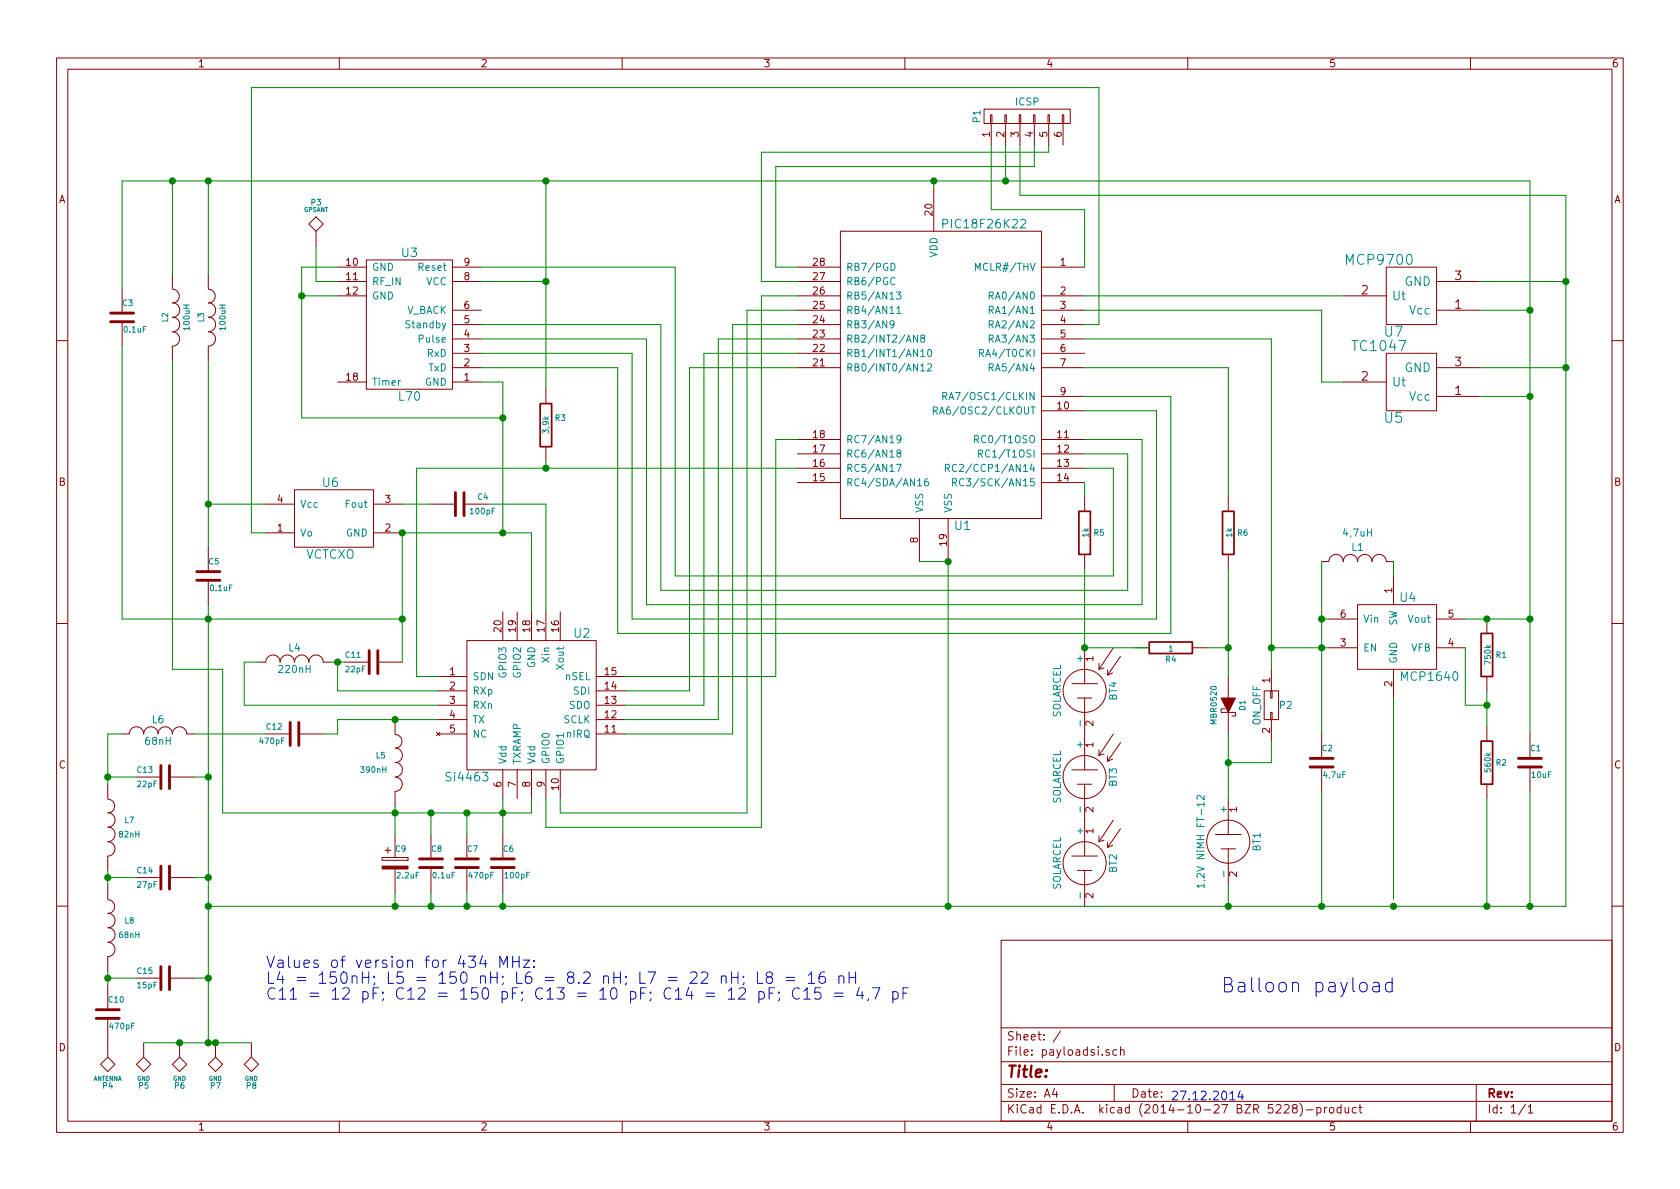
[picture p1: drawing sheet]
<svg xmlns="http://www.w3.org/2000/svg" width="297mm" height="210mm" viewBox="0 0 297 210" stroke-linecap="round" stroke-linejoin="round" font-family="sans-serif">
<g fill="none" stroke="#840000" stroke-width=".18">
<path d="M10 10.3h277v189.9h-277zM12 12.2h273v186.1h-273zM60 10.3v1.9M110 10.3v1.9M160 10.3v1.9M174 19.3h15.2v2.5h-15.2zM210 10.3v1.9M260 10.3v1.9M54.6 39.6l1.3-1.3 1.2 1.3-1.2 1.3zM165.1 33.3v7.6M175.1 20.3h.3v1.5h-.3zM175.3 21.8v3.8"/>
<path d="M177.7 20.3h.2v1.5h-.2zM177.8 21.8v3.8M180.2 20.3h.3v1.5h-.3zM180.3 21.8v3.8M182.8 20.3h.2v1.5h-.2zM182.9 21.8v3.8M185.3 20.3h.2v1.5h-.2zM185.4 21.8v3.8M187.8 20.3h.3v1.5h-.3zM188 21.8v3.8M21.6 51v4.4M21.6 56.9v4.3"/>
<path d="M30.5 48.5v2.5M30.5 56.1a1.3 1.3 0 0 1 1.3 1.3 1.3 1.3 0 0 1-1.3 1.3 1.27 1.27 0 0 1 1.3 1.2 1.27 1.27 0 0 1-1.3 1.3v2.5M30.5 53.5a1.3 1.3 0 0 1 1.3 1.3 1.3 1.3 0 0 1-1.3 1.3M30.5 51.1a1.22 1.22 0 0 1 1.2 1.3 1.22 1.22 0 0 1-1.2 1.2M36.8 48.5v2.5M36.9 56.1a1.3 1.3 0 0 1 1.2 1.3 1.3 1.3 0 0 1-1.2 1.3 1.27 1.27 0 0 1 1.2 1.2 1.27 1.27 0 0 1-1.2 1.3M36.9 53.5a1.3 1.3 0 0 1 1.2 1.3 1.3 1.3 0 0 1-1.2 1.3M36.9 51.1a1.22 1.22 0 0 1 1.1 1.3 1.22 1.22 0 0 1-1.1 1.2M55.9 40.9v2.5M59.7 49.8h5.1M59.7 47.2h5.1M59.7 52.3h5.1"/>
<path d="M64.8 46h15.2v22.8h-15.2zM80 59.9h5.1M80 57.4h5.1M80 54.9h5.1M80 49.8h5.1M80 47.2h5.1M141 59.9h7.6M141 57.4h7.6M141 54.9h7.6M141 49.8h7.6M141 47.2h7.6M141 52.3h7.6"/>
<path d="M148.6 40.9h35.5v50.8h-35.5zM184.1 59.9h7.7M184.1 57.4h7.7M184.1 54.9h7.7M184.1 47.2h7.7M184.1 52.3h7.7M237.5 52.3h7.6M245.1 47.2h8.9v10.2h-8.9zM254 54.9h7.6M254 49.8h7.6M10 60.2h2M36.8 61.2v2.5"/>
<path d="M59.7 67.6h5.1M80 67.6h5.1M80 65h5.1M80 62.5h5.1M96.5 68.8v2.6M96.5 79v2.5M141 65h7.6M141 62.5h7.6M141 77.7h7.6M184.1 65h7.7M184.1 62.5h7.7M184.1 70.1h7.7"/>
<path d="M184.1 72.6h7.7M184.1 77.7h7.7M237.5 67.6h7.6M245.1 62.5h8.9v10.1h-8.9zM254 65h7.6M254 70.1h7.6M285 60.2h2M36.8 96.8v4.3M47 94.2h5.1M47 89.1h5.1M52.1 86.6h13.9v10.2h-13.9zM66 94.2h5.1"/>
<path d="M66 89.1h5.1M76.2 89.1h4.3M82 89.1h4.4M141 80.3h7.6M141 82.8h7.6M141 85.3h7.6M162.6 91.7v7.6M167.6 91.7v7.6M184.1 80.3h7.7M184.1 82.8h7.7M184.1 85.3h7.7M191.8 87.9v2.5"/>
<path d="M191.8 98v2.6M217.2 87.9v2.5M217.2 98v2.6M233.7 99.3h1.2a1.27 1.27 0 0 1 1.3-1.3 1.27 1.27 0 0 1 1.3 1.3 1.27 1.27 0 0 1 1.3-1.3 1.27 1.27 0 0 1 1.2 1.3 1.27 1.27 0 0 1 1.3-1.3 1.27 1.27 0 0 1 1.3 1.3 1.27 1.27 0 0 1 1.2-1.3 1.27 1.27 0 0 1 1.3 1.3h1.3M10 110.3h2M36.8 102.6v4.3M45.7 117.1h1.3a1.27 1.27 0 0 1 1.3-1.3 1.27 1.27 0 0 1 1.2 1.3 1.27 1.27 0 0 1 1.3-1.3 1.27 1.27 0 0 1 1.3 1.3 1.27 1.27 0 0 1 1.2-1.3 1.27 1.27 0 0 1 1.3 1.3 1.27 1.27 0 0 1 1.3-1.3 1.27 1.27 0 0 1 1.2 1.3h1.3M61 117.1h4.3M66.8 117.1h4.3M77.5 119.6h5M82.5 113.3h22.9v22.8h-22.9zM88.9 108.2v5.1"/>
<path d="M91.4 108.2v5.1M94 108.2v5.1M96.5 108.2v5.1M99.1 108.2v5.1M105.4 119.6h5.1M191.8 114.5v6.4M195.2 118.1l-.9 .3M196.7 119l-.9 .4M196.8 114.5l-2.5 3.9v-1.1M198.1 116.1l-2.3 3.3v-.9M200.7 114.5h2.5M210.8 114.5h2.6"/>
<path d="M217.2 119.6v3.8M224.8 118.4v3.8M234.9 114.5h5.1M234.9 109.5h5.1M240 106.9h14v11.5h-14zM246.4 101.8v5.1M246.4 118.4v5M254 114.5h5.1M254 109.5h5.1M262.9 109.5v2.5M262.9 119.6v2.6M285 110.3h2"/>
<path d="M19 138.7v2.5M21.6 129.8h1.3a1.27 1.27 0 0 1 1.2-1.3 1.27 1.27 0 0 1 1.3 1.3 1.27 1.27 0 0 1 1.3-1.3 1.27 1.27 0 0 1 1.2 1.3 1.27 1.27 0 0 1 1.3-1.3 1.27 1.27 0 0 1 1.3 1.3 1.27 1.27 0 0 1 1.2-1.3 1.27 1.27 0 0 1 1.3 1.3h1.3M24.1 137.4h4.3M30 137.4h4.3M47 129.8h4.3M52.8 129.8h4.3M69.8 127.2v2.6M69.8 139.9v2.6M69.9 134.8a1.3 1.3 0 0 1 1.2 1.3 1.3 1.3 0 0 1-1.2 1.3 1.27 1.27 0 0 1 1.2 1.3 1.27 1.27 0 0 1-1.2 1.2M69.9 132.3a1.3 1.3 0 0 1 1.2 1.3 1.3 1.3 0 0 1-1.2 1.3M69.9 129.9a1.22 1.22 0 0 1 1.2 1.2 1.22 1.22 0 0 1-1.2 1.2M77.2 129.5l.6 .6"/>
<path d="M77.5 122.2h5M77.5 124.7h5M77.5 127.2h5M77.5 129.8h5M77.8 129.5l-.6 .6M88.9 136.1v5.1M91.4 136.1v5.1M94 136.1v5.1M96.5 136.1v5.1M99.1 136.1v5.1M105.4 122.2h5.1M105.4 124.7h5.1"/>
<path d="M105.4 127.2h5.1M105.4 129.8h5.1M189.5 136.1h4.6M189.5 120.9h4.6M190.5 138.7h2.5M190.5 123.4h2.5M191.8 123.4v12.7M191.8 138.7v12.7M195.2 133.3l-.9 .3M196.7 134.2l-.9 .4M196.8 129.8l-2.5 3.8v-1M198.1 131.3l-2.3 3.3v-.9"/>
<path d="M216.5 125.3h-.6v.7h2.5v.6h-.6M217.2 126v3.8M223.5 122.2h2.6v5h-2.6zM224.7 122.2h.2v1.2h-.2zM224.7 126h.2v1.2h-.2zM224.8 127.2v3.9M233.7 129.8v4.3M233.7 135.6v4.3M262.9 128.5v2.6M262.9 138.7v2.5M270.5 129.8v4.3M270.5 135.6v4.3"/>
<path d="M19 151.4v2.5M19 156.5v2.5M19.1 146.2a1.3 1.3 0 0 1 1.2 1.3 1.3 1.3 0 0 1-1.2 1.3 1.27 1.27 0 0 1 1.2 1.3 1.27 1.27 0 0 1-1.2 1.3M19.1 143.7a1.3 1.3 0 0 1 1.2 1.3 1.3 1.3 0 0 1-1.2 1.3M19.1 141.3a1.22 1.22 0 0 1 1.2 1.2 1.22 1.22 0 0 1-1.2 1.3M19.1 159.1a1.22 1.22 0 0 1 1.2 1.2 1.22 1.22 0 0 1-1.2 1.2M24.1 155.2h4.3M30 155.2h4.3M67.6 151.6v.5zM67.6 152.1h4.5zM67.6 151.6h4.5zM68.1 150.4h1z"/>
<path d="M68.6 149.9v1zM69.8 147.6v4M69.8 153.7v4M72.1 151.6v.5zM76.2 147.6v4.3M76.2 153.4v4.3M82.5 147.6v4.3M82.5 153.4v4.3M88.9 147.6v4.3M88.9 153.4v4.3M189.5 151.4h4.6M190.5 153.9h2.5"/>
<path d="M191.8 153.9v6.4M195.2 148.6l-.9 .2M196.7 149.5l-.9 .4M196.8 145l-2.5 3.8v-1M198.1 146.6l-2.3 3.3v-.9M214.9 147.6h4.6M215.9 150.1h2.5M217.2 141.2v6.4M217.2 150.1v6.4M10 160.2h2M19 169.2v2.5M19 174.2v4.4"/>
<path d="M19.1 164a1.3 1.3 0 0 1 1.2 1.3 1.3 1.3 0 0 1-1.2 1.3 1.27 1.27 0 0 1 1.2 1.3 1.27 1.27 0 0 1-1.2 1.3M19.1 161.5a1.3 1.3 0 0 1 1.2 1.3 1.3 1.3 0 0 1-1.2 1.3M24.1 173h4.3M30 173h4.3M177 166.3h108v32h-108zM285 160.2h2M17.8 188.2l1.2-1.3 1.3 1.3-1.3 1.3zM19 180.1v6.8M24.1 188.2l1.3-1.3 1.3 1.3-1.3 1.3zM25.4 184.4v2.5M30.5 188.2l1.2-1.3 1.3 1.3-1.3 1.3zM31.7 184.4v2.5"/>
<path d="M36.8 188.2l1.3-1.3 1.3 1.3-1.3 1.3zM38.1 184.4v2.5M43.2 188.2l1.2-1.3 1.3 1.3-1.3 1.3zM44.4 184.4v2.5M60 198.3v1.9M110 198.3v1.9M160 198.3v1.9M177 194.8h108M177 191.8h108M177 187.8h108M177 181.8h108M186.4 192.5l-.3 1h.9"/>
<path d="M186.8 193v1M187.5 182.3l-1.3 2M196.1 185.7a.37 .37 0 0 0-.6 .1l.1 .2 .5 .2 .1 .1-.2 .3-.5-.1M197 191.8v3M197.5 185.7l-.5-.1-.3 .3 .1 .6 .2 .1 .5-.1M198.1 185.7l.2-.1 .4 .1 .1 .9M198.1 185.1v1.5M210 198.3v1.9M227.1 195.5l.2-.2h.4l.2 .5-.9 1h.9M228.8 196l-.3-.3 .1-.2 .2-.2 .4 .1 .2 .2-.1 .2-.6 .2a.48 .48 0 0 0-.1 .7l.2 .1 .5-.1a.48 .48 0 0 0-.2-.7M229.8 195.1a1.71 1.71 0 0 1 0 2.3M231 196.3h1.1"/>
<path d="M232.8 195.9l.5-.1 .3 .3-.2 .6h-.6M232.8 195.8v1.5M234.2 195.8v1M234.6 195.8l-.4 .3M235.1 196l.2-.2 .5 .2v.5l-.1 .2-.4 .1-.2-.1zM237.1 195.9l-.4-.1-.3 .3 .1 .6 .2 .1 .4-.1M237.1 195.3v1.5M237.8 195.8l.1 .9 .4 .1 .2-.1M238.5 195.8v1M239.8 195.9l-.4-.1-.3 .3 .1 .6 .2 .1 .4-.1M240.3 195.8h.5M240.5 195.3v1.3l.3 .2"/>
<path d="M260 198.3v1.9M261 191.8v6.5M269.7 195.2l-1.2 2M270.2 195.8l.4-.5v1.5M270.2 196.8h.8"/>
<circle cx="191.8" cy="137.4" r="3.8"/>
<circle cx="191.8" cy="122.2" r="3.8"/>
<circle cx="191.8" cy="152.6" r="3.8"/>
<circle cx="217.2" cy="148.8" r="3.8"/>
</g>
<g fill="none" stroke="#008484" stroke-width=".18">
<path d="M166.7 39.6l.7-.1 .2-.2-.1-.4-.2-.1h-.6v1.5M180.5 38.9l.2-.1h.4l.2 .1 .1 .3-.1 .2-.9 .9h1M157.5 46.6a.64 .64 0 0 1 .8 .6 .64 .64 0 0 1-.8 .6zM158.1 57.2l-.3 .3h-.2l-.2-.3 .1-.4 .3-.1 .3 .2a.84 .84 0 0 1-.4 1.1h-.2M158.2 49.2a.5 .5 0 0 0-.6 0 .5 .5 0 0 0-.1 .6l.1 .4a.41 .41 0 0 0 .6 0M158.5 51.6h.8l-.4 .5 .3 .1v.6l-.1 .1-.6-.1M158.6 54.5l.3-.3v1.2M158.6 55.4h.7M162.2 59.3v1.2l-.7-1.2v1.2M163 59.8l-.2-.2v-.2l.2-.1 .4 .1v.3l-.5 .1-.1 .2v.4l.2 .1h.3l.2-.2-.1-.4-.1-.1M172.5 47.8v-1.2l.4 .8 .4-.8v1.2M174.9 52.3l.6-.1 .1-.5-.7-.1v1.3"/>
<path d="M174.9 54.8h.6l.1-.5-.7-.1v1.2M174.9 57.4l.6-.1 .1-.5-.7-.1v1.3M174.9 59.9l.6-.1 .1-.4-.7-.1v1.2M159.3 77.6l-.2 .2h-.3l-.2-.2 .1-.5 .4-.1 .2 .3a.84 .84 0 0 1-.4 1h-.2M162.8 64.7l.3-.4v1.3M162.8 62.1l.3-.3v1.3M162.8 65.6h.7M162.8 63.1h.7M164 64.4l.5-.1 .2 .1v.3l-.8 .9h.8M164.1 61.9l.2-.1a.67 .67 0 0 1 .4 .6 .67 .67 0 0 1-.4 .7l-.2-.2-.1-.3zM165 72.6l.6-.1 .1-.4-.7-.1v1.2M165.3 72.6l.4 .6"/>
<path d="M166.7 70.1l.6-.1 .1-.5-.7-.1v1.3M167 70.1l.4 .6M167.8 70.7l.4-1.3 .4 1.3M167.9 70.3h.6M172.3 77.7l.6-.1 .1-.5-.7-.1v1.3M172.6 77.7l.4 .6M173.2 62.5l.6-.1 .1-.5-.7-.1v1.3M173.5 62.5l.4 .6M174.9 65l.6-.1 .1-.5-.7-.1v1.3M158.5 82.1h.8l-.5 1.3M158.8 80.1l-.2-.2v-.2l.2-.1 .4 .1v.3l-.5 .2-.1 .2v.3l.2 .1h.3l.2-.2-.1-.4-.1-.1M162.3 85.9h.7"/>
<path d="M164.1 84.7a.47 .47 0 0 0-.6 .5l.1 .6 .4 .1 .1-.1 .1-.4-.1-.2-.4-.1-.2 .3M167.2 82.8l.6-.1v-.5l-.6-.1v1.3M167.5 82.8l.4 .6M168.4 85.3l.6-.1 .1-.4-.7-.1v1.2M168.7 85.3l.4 .6M169.1 82.2a.5 .5 0 0 0-.6 0 .5 .5 0 0 0-.1 .6l.1 .4a.41 .41 0 0 0 .6 .1M170.4 84.8a.5 .5 0 0 0-.6 0 .5 .5 0 0 0-.2 .6l.1 .3a.41 .41 0 0 0 .7 .1M173 80.2h.6l.1-.5-.7-.1v1.2M173.3 80.2l.4 .6M212.9 156.6h-1.3l.4 .4M212.9 140.7v.7l-.9-.7h-.3l-.1 .2 .1 .5M212.9 156.3v.7"/>
</g>
<g fill="none" stroke="#008400" stroke-width=".18">
<path d="M30.5 32v16.5M36.8 32v16.5M96.5 32v36.8M165.1 32v1.3M175.3 25.6v11.5h16.5v10.1M177.8 25.6v6.4M180.3 25.6v8.9h96.6v125.8h-240.1M182.9 25.6v3.9h-45.7v17.7h3.8M185.4 25.6v1.3h-50.8v22.9h6.4M21.6 51v-19h248.9v97.8M53.3 52.3h6.4M55.9 43.4v6.4h3.8"/>
<path d="M59.7 47.2h-6.4v26.7h35.6M85.1 49.8h11.4M85.1 59.9h29.2v47h87.6v-29.2h-10.1M85.1 57.4h31.7v47h82.6v-24.1h-7.6M85.1 47.2h34.3v54.6h77.4v-19h-5M141 52.3h-6.4v94h-38.1v-5.1M141 54.9h-8.9v88.9h-33v-2.6M141 59.9h-14v67.3h-16.5M141 57.4h-11.5v72.4h-19M191.8 52.3h45.7M191.8 54.9h41.9v12.7h3.8M191.8 57.4h2.5v-41.9h-149.9v78.7h2.6"/>
<path d="M191.8 59.9h33v58.5M261.6 54.9h8.9M261.6 49.8h15.3M21.6 61.2v48.3h49.5M30.5 63.7v54.7h8.9v25.4h54.6v-2.6M36.8 63.7v33.1M85.1 67.6h3.8v26.6M85.1 65h24.1v47h97.8v-41.9h-15.2M85.1 62.5h26.7v47h92.7v-36.9h-12.7M141 65h-19.1v57.2h-11.4M141 77.7h-3.8v41.9h-26.7M141 62.5h-16.5v62.2h-14"/>
<path d="M191.8 65h25.4v22.9M261.6 70.1h8.9M261.6 65h15.3M36.8 89.1h10.2M71.1 89.1h5.1M86.4 89.1h10.1v19.1M96.5 81.5v1.3M141 82.8h-67.3v36.8h3.8M162.6 99.3h5v61M191.8 85.3v2.6M233.7 99.3v30.5M246.4 99.3v2.5"/>
<path d="M36.8 106.9v77.5M45.7 117.1h-2.5v7.6h34.3M58.4 117.1h2.6M59.7 117.1v5.1h17.8M94 108.2v-14h-22.9v22.9M191.8 100.6v13.9h11.4M213.4 114.5h3.8M217.2 100.6v19M224.8 114.5h10.1M233.7 109.5h1.2M259.1 109.5h11.4M259.1 114.5v10.2h3.8"/>
<path d="M19 137.4h5.1M21.6 129.8h-2.6v8.9M34.3 129.8h12.7M34.3 137.4h2.5M77.5 127.2h-17.8v2.6h-2.6M217.2 129.8v11.4M224.8 131.1v3.8h-7.6M233.7 139.9v20.4M246.4 123.4v35.6M262.9 122.2v6.3M270.5 139.9v20.4M19 153.9v2.6"/>
<path d="M19 155.2h5.1M34.3 155.2h2.5M69.8 142.5v5.1M69.8 157.7v2.6M76.2 143.8v3.8M76.2 157.7v2.6M82.5 143.8v3.8M82.5 157.7v2.6M88.9 141.2v6.4M88.9 157.7v2.6M217.2 156.5v3.8M262.9 141.2v19.1"/>
<path d="M19 171.7v2.5M19 173h5.1M34.3 173h2.5M25.4 184.4h19"/>
</g>
<g fill="#008400" stroke="#008400" stroke-width=".25">
<circle cx="167.6" cy="99.3" r=".51"/>
<circle cx="270.5" cy="54.9" r=".51"/>
<circle cx="276.9" cy="49.8" r=".51"/>
<circle cx="246.4" cy="160.3" r=".51"/>
<circle cx="262.9" cy="124.7" r=".51"/>
<circle cx="233.7" cy="109.5" r=".51"/>
<circle cx="233.7" cy="114.5" r=".51"/>
<circle cx="233.7" cy="160.3" r=".51"/>
<circle cx="262.9" cy="109.5" r=".51"/>
<circle cx="262.9" cy="160.3" r=".51"/>
<circle cx="270.5" cy="70.1" r=".51"/>
<circle cx="217.2" cy="160.3" r=".51"/>
<circle cx="224.8" cy="114.5" r=".51"/>
<circle cx="217.2" cy="114.5" r=".51"/>
<circle cx="191.8" cy="114.5" r=".51"/>
<circle cx="167.6" cy="160.3" r=".51"/>
<circle cx="96.5" cy="32" r=".51"/>
<circle cx="88.9" cy="94.2" r=".51"/>
<circle cx="88.9" cy="73.9" r=".51"/>
<circle cx="53.3" cy="52.3" r=".51"/>
<circle cx="177.8" cy="32" r=".51"/>
<circle cx="165.1" cy="32" r=".51"/>
<circle cx="217.2" cy="134.9" r=".51"/>
<circle cx="88.9" cy="143.8" r=".51"/>
<circle cx="69.9" cy="143.8" r=".51"/>
<circle cx="76.2" cy="143.8" r=".51"/>
<circle cx="82.6" cy="143.8" r=".51"/>
<circle cx="88.9" cy="160.3" r=".51"/>
<circle cx="82.6" cy="160.3" r=".51"/>
<circle cx="76.2" cy="160.3" r=".51"/>
<circle cx="69.9" cy="160.3" r=".51"/>
<circle cx="36.8" cy="89.1" r=".51"/>
<circle cx="59.7" cy="117.1" r=".51"/>
<circle cx="69.9" cy="127.2" r=".51"/>
<circle cx="19" cy="137.4" r=".51"/>
<circle cx="36.8" cy="155.2" r=".51"/>
<circle cx="36.8" cy="160.3" r=".51"/>
<circle cx="19" cy="155.2" r=".51"/>
<circle cx="19" cy="173" r=".51"/>
<circle cx="36.8" cy="32" r=".51"/>
<circle cx="71.1" cy="109.5" r=".51"/>
<circle cx="71.1" cy="94.2" r=".51"/>
<circle cx="36.8" cy="109.5" r=".51"/>
<circle cx="36.8" cy="137.4" r=".51"/>
<circle cx="276.9" cy="65" r=".51"/>
<circle cx="96.5" cy="49.8" r=".51"/>
<circle cx="96.5" cy="82.8" r=".51"/>
<circle cx="270.5" cy="109.5" r=".51"/>
<circle cx="270.5" cy="160.3" r=".51"/>
<circle cx="31.8" cy="184.4" r=".51"/>
<circle cx="38.1" cy="184.4" r=".51"/>
<circle cx="36.8" cy="184.4" r=".51"/>
<circle cx="36.8" cy="173" r=".51"/>
<circle cx="30.5" cy="32" r=".51"/>
</g>
<path d="M95.5 71.4h2v7.6h-2zM190.8 90.4h2v7.6h-2zM216.2 90.4h2v7.6h-2zM203.2 113.5h7.6v2.1h-7.6zM261.9 112h2v7.6h-2zM261.9 131.1h2v7.6h-2z" fill="none" stroke="#840000" stroke-width=".3"/>
<g fill="none" stroke="#840000" stroke-width=".51">
<path d="M19.6 56.9h4M19.6 55.4h4M80.5 87.1v4.1M82 87.1v4.1M34.8 102.6h4.1M34.8 101.1h4.1M65.3 115.1v4M66.8 115.1v4M28.4 135.4v4M30 135.4v4M51.3 127.8v4M52.8 127.8v4"/>
<path d="M231.6 135.6h4.1M231.6 134.1h4.1M268.5 135.6h4M268.5 134.1h4M28.4 153.2v4M30 153.2v4M74.2 153.4h4M74.2 151.9h4M80.5 153.4h4.1M80.5 151.9h4.1M86.9 153.4h4M86.9 151.9h4"/>
<path d="M17 178.6h4.1M28.4 170.9v4.1M30 170.9v4.1M17 180.1h4.1"/>
</g>
<g fill="#840000" stroke="#840000" stroke-width=".18">
<path d="M215.9 123.4h2.5l-1.2 2.6z"/>
<path d="M67.6 153.2h4.5v.5h-4.5z"/>
</g>
<g fill="none" stroke="#0000c2" stroke-width=".18">
<path d="M85.3 169l-.5 1.4h1.3M88.4 171.1v-2l.6 1.4 .7-1.4v2M90.7 169.1v2M90.7 170h1.1M91.8 169.1v2M92.6 169.8h1l-1 1.3h1M94.4 170.9l.1 .1-.1 .1-.1-.1 .1-.1v.2M94.4 169.8l.1 .1-.1 .1-.1-.1 .1-.1v.2M127.5 172.7a.51 .51 0 0 1 .9 .1v1.1M127.5 172.6v1.3M129.3 171.9v2M129.3 172.8h1.2"/>
<path d="M130.5 171.9v2M131.4 172.6l.1 .1-.1 .1-.1-.1 .1-.1v.2M133.9 171.9v2h1M134.2 175.4a.71 .71 0 0 1 .9 .1v1a.67 .67 0 0 1-.9 .1M134.2 175.4v2M135.8 172.7l-.3-.3 .1-.3 .2-.2 .6 .1 .2 .3-.1 .3-.3 .1h-.4l-.3 .4 .1 .6 .2 .2 .6-.1 .2-.3v-.4l-.4-.4M136 175.6h.7M136.9 174.7h-.9v2M137.7 175.4l.1 .1-.1 .1-.1-.1 .1-.1v.2M137.8 176.6l-.2 .4M139 172.8h1.5M139 173.4h1.5"/>
<path d="M141.4 174.9a.8 .8 0 0 0-1 0 .8 .8 0 0 0-.3 .9 .76 .76 0 0 0 .4 .8 .76 .76 0 0 0 .9-.1M142.1 175.3l.6-.6v2M142.1 176.7h1.2M142.9 172.5l.6-.6v2M142.9 173.9h1.1M145.1 174.7h-1l-.1 .9 .3-.2 .7 .1 .2 .3-.1 .7-.3 .2h-.5l-.3-.2M145.8 171.9a.8 .8 0 0 0-1 .8l.1 1 .3 .2h.4l.2-.2 .1-.7-.1-.3-.6-.1-.4 .4M147.5 175.6h1.6M147.5 176.2h1.6M148.3 172.7a.51 .51 0 0 1 .9 .1v1.1M148.3 172.6v1.3M150.1 172.8h1.2"/>
<path d="M150.1 171.9v2M151.3 171.9v2M151.9 174.6l-.4 1.4h1.2M152.4 175.4v1.3M153.6 176.6l-.2 .4M154.2 174.7h1.4l-.9 2M157.9 175.4a.71 .71 0 0 1 .8 .1v1a.67 .67 0 0 1-.8 .1M157.9 175.4v2M159.7 175.6h.6M160.6 174.7h-.9v2M242.8 173.8l.2-.1 .7 .1 .2 .3v1.3M243.9 174.3l-.3 .1h-.6a.48 .48 0 0 0-.3 .5 .48 .48 0 0 0 .3 .5l.9-.1"/>
<path d="M246.2 173.8l-.3-.1-.7 .1-.2 .4v.7l.1 .3a.82 .82 0 0 0 1.1 .1M246.2 172.9v2.5M217.4 194.5h.9M219.3 192.9l-.4 1.1h1M219.6 193.5v1"/>
</g>
<text font-size="3.5" fill="#0000c2" x="215.9" y="175.5">Balloon payload</text>
<g font-size="2.8" fill="#0000c2">
<text x="47" y="171.2">Values of version for 434 MHz:</text>
<text x="47" y="174">L4 = 150nH; L5 = 150 nH; L6 = 8.2 nH; L7 = 22 nH; L8 = 16 nH</text>
<text x="47" y="176.8">C11 = 12 pF; C12 = 150 pF; C13 = 10 pF; C14 = 12 pF; C15 = 4,7 pF</text>
</g>
<text font-size="2.8" fill="#840000" x="178" y="190.5">Title:</text>
<g font-size="2.5" fill="#008484">
<text x="238.4" y="46.8">MCP9700</text>
<text x="244.8" y="59.5">U7</text>
<text x="239.4" y="62.1">TC1047</text>
<text x="244.8" y="74.8">U5</text>
</g>
<g font-size="2.1" fill="#008484">
<text x="167.3" y="40.4">PIC18F26K22</text>
<text x="71" y="45.5">U3</text>
<text x="246.1" y="53.1">Ut</text>
<text x="248.3" y="50.5">GND</text>
<text x="249.2" y="55.6">Vcc</text>
<text x="248.3" y="65.8">GND</text>
<text x="70.6" y="70.9">L70</text>
<text x="246.1" y="68.3">Ut</text>
<text x="249.2" y="70.9">Vcc</text>
<text x="57.1" y="86.1">U6</text>
<text x="168.8" y="93.7">U1</text>
<text x="54" y="98.8">VCTCXO</text>
<text x="247.6" y="106.4">U4</text>
<text x="101.5" y="112.8">U2</text>
<text x="248" y="120.4">MCP1640</text>
<text x="79.2" y="138.2">Si4463</text>
</g>
<g font-size="2.1" fill="#840000">
<text x="240.7" y="52.1">2</text>
<text x="257.2" y="49.5">3</text>
<text x="257.2" y="54.6">1</text>
<text x="257.2" y="64.8">3</text>
<text x="240.7" y="67.3">2</text>
<text x="257.2" y="69.8">1</text>
<text x="178" y="184">Sheet: /</text>
<text x="178" y="186.7">File: payloadsi.sch</text>
<text x="178" y="196.9">KiCad E.D.A. kicad (2014-10-27 BZR 5228)-product</text>
<text x="178" y="194.1">Size: A4</text>
<text x="200" y="194.1">Date:</text>
<text x="263" y="194.1">Rev:</text>
<text x="263" y="196.9">Id: 1/1</text>
</g>
<text font-size="2.1" fill="#0000c2" x="207" y="194.6">27.12.2014</text>
<g font-size="1.8" fill="#840000">
<text x="35" y="11.9">1</text>
<text x="85" y="11.9">2</text>
<text x="135" y="11.9">3</text>
<text x="185" y="11.9">4</text>
<text x="235" y="11.9">5</text>
<text x="285" y="11.9">6</text>
<text x="175" y="24.2" transform="rotate(-90 175 24.2)">1</text>
<text x="177.5" y="24.2" transform="rotate(-90 177.5 24.2)">2</text>
<text x="180.1" y="24.2" transform="rotate(-90 180.1 24.2)">3</text>
<text x="182.6" y="24.2" transform="rotate(-90 182.6 24.2)">4</text>
<text x="185.2" y="24.2" transform="rotate(-90 185.2 24.2)">5</text>
<text x="187.7" y="24.2" transform="rotate(-90 187.7 24.2)">6</text>
<text x="10.4" y="35.9">A</text>
<text x="285.4" y="35.9">A</text>
<text x="164.8" y="38" transform="rotate(-90 164.8 38)">20</text>
<text x="61.3" y="47">10</text>
<text x="82.1" y="47">9</text>
<text x="143.8" y="47">28</text>
<text x="187.5" y="47">1</text>
<text x="61.3" y="49.5">11</text>
<text x="61.3" y="52.1">12</text>
<text x="82.1" y="49.5">8</text>
<text x="143.8" y="52.1">26</text>
<text x="143.8" y="49.5">27</text>
<text x="187.5" y="52.1">2</text>
<text x="82.1" y="59.7">4</text>
<text x="82.1" y="57.1">5</text>
<text x="82.1" y="54.6">6</text>
<text x="143.8" y="59.7">23</text>
<text x="143.8" y="57.1">24</text>
<text x="143.8" y="54.6">25</text>
<text x="187.5" y="54.6">3</text>
<text x="187.5" y="57.1">4</text>
<text x="187.5" y="59.7">5</text>
<text x="82.1" y="64.8">2</text>
<text x="82.1" y="62.2">3</text>
<text x="143.8" y="64.8">21</text>
<text x="143.8" y="62.2">22</text>
<text x="187.5" y="62.2">6</text>
<text x="187.5" y="64.8">7</text>
<text x="61.3" y="67.3">18</text>
<text x="82.1" y="67.3">1</text>
<text x="187.5" y="69.8">9</text>
<text x="143.8" y="77.5">18</text>
<text x="187" y="72.4">10</text>
<text x="187" y="77.5">11</text>
<text x="143.8" y="82.5">16</text>
<text x="143.8" y="80">17</text>
<text x="187" y="80">12</text>
<text x="187" y="82.5">13</text>
<text x="10.4" y="85.9">B</text>
<text x="49" y="88.9">4</text>
<text x="68.1" y="88.9">3</text>
<text x="143.8" y="85.1">15</text>
<text x="187" y="85.1">14</text>
<text x="285.4" y="85.9">B</text>
<text x="49" y="94">1</text>
<text x="68.1" y="94">2</text>
<text x="162.3" y="96" transform="rotate(-90 162.3 96)">8</text>
<text x="167.4" y="96.5" transform="rotate(-90 167.4 96.5)">19</text>
<text x="246.1" y="104.9" transform="rotate(-90 246.1 104.9)">1</text>
<text x="88.6" y="111.7" transform="rotate(-90 88.6 111.7)">20</text>
<text x="91.2" y="111.7" transform="rotate(-90 91.2 111.7)">19</text>
<text x="93.7" y="111.7" transform="rotate(-90 93.7 111.7)">18</text>
<text x="96.3" y="111.7" transform="rotate(-90 96.3 111.7)">17</text>
<text x="98.8" y="111.7" transform="rotate(-90 98.8 111.7)">16</text>
<text x="237" y="109.2">6</text>
<text x="256.1" y="109.2">5</text>
<text x="79.5" y="119.4">1</text>
<text x="107" y="119.4">15</text>
<text x="193.3" y="116.9" transform="rotate(-90 193.3 116.9)">1</text>
<text x="237" y="114.3">3</text>
<text x="256.1" y="114.3">4</text>
<text x="79.5" y="121.9">2</text>
<text x="79.5" y="124.5">3</text>
<text x="107" y="124.5">13</text>
<text x="107" y="121.9">14</text>
<text x="224.5" y="120.7" transform="rotate(-90 224.5 120.7)">1</text>
<text x="246.1" y="121.4" transform="rotate(-90 246.1 121.4)">2</text>
<text x="79.5" y="127">4</text>
<text x="79.5" y="129.5">5</text>
<text x="107" y="129.5">11</text>
<text x="107" y="127">12</text>
<text x="193.3" y="128.4" transform="rotate(-90 193.3 128.4)">2</text>
<text x="224.5" y="129.6" transform="rotate(-90 224.5 129.6)">2</text>
<text x="10.4" y="135.9">C</text>
<text x="193.3" y="132.2" transform="rotate(-90 193.3 132.2)">1</text>
<text x="285.4" y="135.9">C</text>
<text x="88.6" y="139.2" transform="rotate(-90 88.6 139.2)">6</text>
<text x="91.2" y="139.2" transform="rotate(-90 91.2 139.2)">7</text>
<text x="93.7" y="139.2" transform="rotate(-90 93.7 139.2)">8</text>
<text x="96.3" y="139.2" transform="rotate(-90 96.3 139.2)">9</text>
<text x="98.8" y="139.6" transform="rotate(-90 98.8 139.6)">10</text>
<text x="193.3" y="143.6" transform="rotate(-90 193.3 143.6)">2</text>
<text x="218.7" y="143.6" transform="rotate(-90 218.7 143.6)">1</text>
<text x="193.3" y="147.4" transform="rotate(-90 193.3 147.4)">1</text>
<text x="218.7" y="155" transform="rotate(-90 218.7 155)">2</text>
<text x="193.3" y="158.8" transform="rotate(-90 193.3 158.8)">2</text>
<text x="10.4" y="185.9">D</text>
<text x="285.4" y="185.9">D</text>
<text x="35" y="199.9">1</text>
<text x="85" y="199.9">2</text>
<text x="135" y="199.9">3</text>
<text x="185" y="199.9">4</text>
<text x="235" y="199.9">5</text>
<text x="285" y="199.9">6</text>
</g>
<g font-size="1.8" fill="#008484">
<text x="173.4" y="21.6" transform="rotate(-90 173.4 21.6)">P1</text>
<text x="179.6" y="18.6">ICSP</text>
<text x="65.8" y="47.9">GND</text>
<text x="74.2" y="47.9">Reset</text>
<text x="149.6" y="47.9">RB7/PGD</text>
<text x="165.7" y="45.6" transform="rotate(-90 165.7 45.6)">VDD</text>
<text x="173" y="47.9">MCLR#/THV</text>
<text x="65.8" y="50.4">RF_IN</text>
<text x="65.8" y="53">GND</text>
<text x="75.3" y="50.4">VCC</text>
<text x="149.6" y="53">RB5/AN13</text>
<text x="149.6" y="50.4">RB6/PGC</text>
<text x="175.6" y="53">RA0/AN0</text>
<text x="71.7" y="55.5">V_BACK</text>
<text x="72" y="58">Standby</text>
<text x="149.6" y="58">RB3/AN9</text>
<text x="149.6" y="55.5">RB4/AN11</text>
<text x="175.6" y="55.5">RA1/AN1</text>
<text x="175.6" y="58">RA2/AN2</text>
<text x="74.3" y="60.6">Pulse</text>
<text x="75.5" y="63.1">RxD</text>
<text x="75.6" y="65.7">TxD</text>
<text x="149.6" y="65.7">RB0/INT0/AN12</text>
<text x="149.6" y="63.1">RB1/INT1/AN10</text>
<text x="149.6" y="60.6">RB2/INT2/AN8</text>
<text x="174" y="63.1">RA4/T0CKI</text>
<text x="175.6" y="60.6">RA3/AN3</text>
<text x="175.6" y="65.7">RA5/AN4</text>
<text x="65.8" y="68.2">Timer</text>
<text x="75.1" y="68.2">GND</text>
<text x="168.4" y="70.7">RA7/OSC1/CLKIN</text>
<text x="166.4" y="73.3">RA6/OSC2/CLKOUT</text>
<text x="149.6" y="83.4">RC5/AN17</text>
<text x="149.6" y="80.9">RC6/AN18</text>
<text x="149.6" y="78.4">RC7/AN19</text>
<text x="169.4" y="83.4">RC2/CCP1/AN14</text>
<text x="173.1" y="78.4">RC0/T1OSO</text>
<text x="174" y="80.9">RC1/T1OSI</text>
<text x="53.1" y="89.8">Vcc</text>
<text x="61.2" y="89.8">Fout</text>
<text x="149.6" y="86">RC4/SDA/AN16</text>
<text x="170.4" y="86">RC3/SCK/AN15</text>
<text x="53.1" y="94.9">Vo</text>
<text x="61.1" y="94.9">GND</text>
<text x="163.2" y="90.7" transform="rotate(-90 163.2 90.7)">VSS</text>
<text x="168.3" y="90.7" transform="rotate(-90 168.3 90.7)">VSS</text>
<text x="237.6" y="94.9">4,7uH</text>
<text x="239" y="97.4">L1</text>
<text x="241" y="110.1">Vin</text>
<text x="247" y="110.8" transform="rotate(-90 247 110.8)">SW</text>
<text x="249" y="110.1">Vout</text>
<text x="49.4" y="119">220nH</text>
<text x="51.1" y="115.2">L4</text>
<text x="89.5" y="119.7" transform="rotate(-90 89.5 119.7)">GPIO3</text>
<text x="92.1" y="119.7" transform="rotate(-90 92.1 119.7)">GPIO2</text>
<text x="94.6" y="118.2" transform="rotate(-90 94.6 118.2)">GND</text>
<text x="97.2" y="117" transform="rotate(-90 97.2 117)">Xin</text>
<text x="99.7" y="118.2" transform="rotate(-90 99.7 118.2)">Xout</text>
<text x="191.5" y="117" transform="rotate(-90 191.5 117)">+</text>
<text x="241" y="115.2">EN</text>
<text x="247" y="117.3" transform="rotate(-90 247 117.3)">GND</text>
<text x="249.5" y="115.2">VFB</text>
<text x="83.6" y="120.3">SDN</text>
<text x="83.6" y="122.8">RXp</text>
<text x="83.6" y="125.3">RXn</text>
<text x="99.9" y="120.3">nSEL</text>
<text x="100.6" y="125.3">SDO</text>
<text x="101.4" y="122.8">SDI</text>
<text x="197.5" y="123.8" transform="rotate(-90 197.5 123.8)">BT4</text>
<text x="226.3" y="125.3">P2</text>
<text x="25.8" y="131.7">68nH</text>
<text x="26.9" y="127.9">L6</text>
<text x="83.6" y="127.9">TX</text>
<text x="83.6" y="130.4">NC</text>
<text x="99.6" y="127.9">SCLK</text>
<text x="100.2" y="130.4">nIRQ</text>
<text x="187.6" y="127" transform="rotate(-90 187.6 127)">SOLARCEL</text>
<text x="191.5" y="128.2" transform="rotate(-90 191.5 128.2)">-</text>
<text x="222.9" y="128.3" transform="rotate(-90 222.9 128.3)">ON_OFF</text>
<text x="89.5" y="135.1" transform="rotate(-90 89.5 135.1)">Vdd</text>
<text x="92.1" y="135.1" transform="rotate(-90 92.1 135.1)">TXRAMP</text>
<text x="94.6" y="135.1" transform="rotate(-90 94.6 135.1)">Vdd</text>
<text x="97.2" y="135.1" transform="rotate(-90 97.2 135.1)">GPIO0</text>
<text x="99.7" y="135.1" transform="rotate(-90 99.7 135.1)">GPIO1</text>
<text x="191.5" y="132.2" transform="rotate(-90 191.5 132.2)">+</text>
<text x="187.6" y="142.3" transform="rotate(-90 187.6 142.3)">SOLARCEL</text>
<text x="191.5" y="143.4" transform="rotate(-90 191.5 143.4)">-</text>
<text x="197.5" y="139.1" transform="rotate(-90 197.5 139.1)">BT3</text>
<text x="216.9" y="143.6" transform="rotate(-90 216.9 143.6)">+</text>
<text x="191.5" y="147.4" transform="rotate(-90 191.5 147.4)">+</text>
<text x="197.5" y="154.3" transform="rotate(-90 197.5 154.3)">BT2</text>
<text x="213" y="155.8" transform="rotate(-90 213 155.8)">1,2V NiMH FT-12</text>
<text x="216.9" y="154.8" transform="rotate(-90 216.9 154.8)">-</text>
<text x="222.9" y="150.5" transform="rotate(-90 222.9 150.5)">BT1</text>
<text x="187.6" y="157.5" transform="rotate(-90 187.6 157.5)">SOLARCEL</text>
<text x="191.5" y="158.6" transform="rotate(-90 191.5 158.6)">-</text>
</g>
<g font-size="1.4" fill="#008484">
<text x="55" y="36.3">P3</text>
<text x="21.7" y="54.1">C3</text>
<text x="22" y="58.8">0.1uF</text>
<text x="29.7" y="56.9" transform="rotate(-90 29.7 56.9)">L2</text>
<text x="33.5" y="58.2" transform="rotate(-90 33.5 58.2)">100uH</text>
<text x="36.1" y="56.9" transform="rotate(-90 36.1 56.9)">L3</text>
<text x="39.9" y="58.2" transform="rotate(-90 39.9 58.2)">100uH</text>
<text x="97" y="76.5" transform="rotate(-90 97 76.5)">3,9k</text>
<text x="98.2" y="74.4">R3</text>
<text x="84.5" y="88.4">C4</text>
<text x="83.3" y="90.9">100pF</text>
<text x="192.5" y="95" transform="rotate(-90 192.5 95)">1k</text>
<text x="193.4" y="94.7">R5</text>
<text x="217.9" y="95" transform="rotate(-90 217.9 95)">1k</text>
<text x="218.8" y="94.7">R6</text>
<text x="36.9" y="99.8">C5</text>
<text x="37.2" y="104.5">0.1uF</text>
<text x="61.1" y="116.3">C11</text>
<text x="61.2" y="118.9">22pF</text>
<text x="206.1" y="117.1">R4</text>
<text x="206.7" y="115.2">1</text>
<text x="263.6" y="117.4" transform="rotate(-90 263.6 117.4)">750k</text>
<text x="264.5" y="116.3">R1</text>
<text x="220.2" y="125.6" transform="rotate(-90 220.2 125.6)">D1</text>
<text x="46" y="131.6">470pF</text>
<text x="47.2" y="129">C12</text>
<text x="215.1" y="127.9" transform="rotate(-90 215.1 127.9)">MBR0520</text>
<text x="24.3" y="136.6">C13</text>
<text x="63.9" y="136.6">390nH</text>
<text x="66.5" y="134.1">L5</text>
<text x="233.8" y="132.8">C2</text>
<text x="234.1" y="137.5">4,7uF</text>
<text x="263.6" y="136.4" transform="rotate(-90 263.6 136.4)">560k</text>
<text x="264.5" y="135.4">R2</text>
<text x="270.6" y="132.8">C1</text>
<text x="270.9" y="137.5">10uF</text>
<text x="24.3" y="139.2">22pF</text>
<text x="21.1" y="148.1">82nH</text>
<text x="22" y="145.5">L7</text>
<text x="24.3" y="154.4">C14</text>
<text x="70" y="150.6">C9</text>
<text x="70.2" y="155.3">2.2uF</text>
<text x="76.3" y="150.6">C8</text>
<text x="76.6" y="155.3">0.1uF</text>
<text x="82.7" y="150.6">C7</text>
<text x="83" y="155.3">470pF</text>
<text x="89" y="150.6">C6</text>
<text x="89.4" y="155.3">100pF</text>
<text x="24.3" y="157">27pF</text>
<text x="21.1" y="165.9">68nH</text>
<text x="22" y="163.3">L8</text>
<text x="24.3" y="172.2">C15</text>
<text x="19.2" y="177.3">C10</text>
<text x="24.3" y="174.7">15pF</text>
<text x="19.5" y="182">470pF</text>
<text x="18.2" y="192.5">P4</text>
<text x="24.5" y="192.5">P5</text>
<text x="30.9" y="192.5">P6</text>
<text x="37.2" y="192.5">P7</text>
<text x="43.6" y="192.5">P8</text>
</g>
<g font-size="1.1" fill="#008484">
<text x="53.7" y="37.5">GPSANT</text>
<text x="16.4" y="191.1">ANTENNA</text>
<text x="24.2" y="191.1">GND</text>
<text x="30.6" y="191.1">GND</text>
<text x="36.9" y="191.1">GND</text>
<text x="43.3" y="191.1">GND</text>
</g>
</svg>
